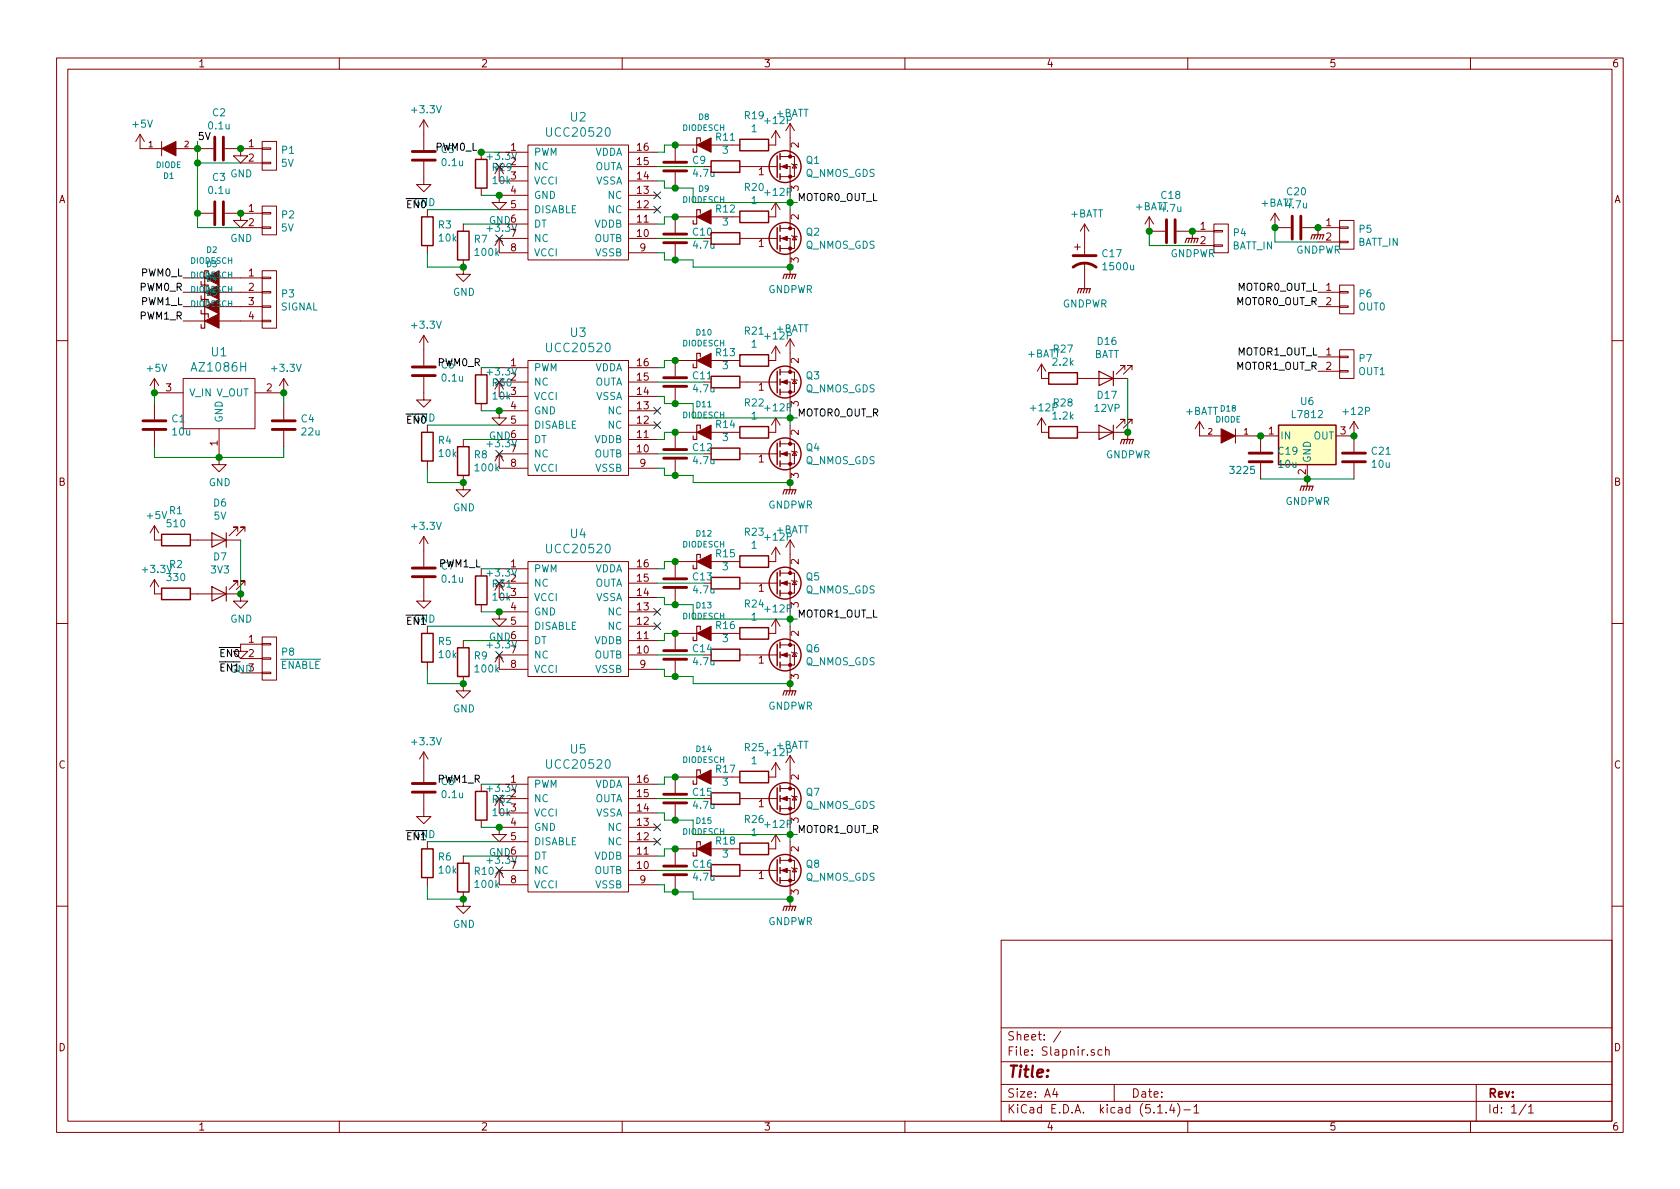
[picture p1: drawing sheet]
<svg xmlns="http://www.w3.org/2000/svg" width="297mm" height="210mm" viewBox="0 0 297 210" stroke-linecap="round" stroke-linejoin="round" font-family="sans-serif">
<g fill="none" stroke="#840000" stroke-width=".18">
<path d="M10 10.3h277v189.9h-277zM12 12.2h273v186.1h-273zM60 10.3v1.9M110 10.3v1.9M160 10.3v1.9M210 10.3v1.9M260 10.3v1.9M24.8 23.7v2.6h3.8M24.8 23.7l-.8 1.3M24.8 23.7l.7 1.3M28.6 25v2.6M31.1 26.3h6.6"/>
<path d="M34.9 37.7h2.8M39.8 26.3h6.6M39.8 37.7h6.6M42.5 37.7v1.3h1.3l-1.3 1.3-1.2-1.3h1.2M42.5 26.3v1.3h1.3l-1.3 1.2-1.2-1.2h1.2M42.5 28.8h3.9M46.4 28.7h1.5v.3h-1.5zM46.4 26.2h1.5v.2h-1.5zM46.4 25h2.5v5.1h-2.5zM46.4 37.6h1.5v.2h-1.5zM46.4 36.4h2.5v5.1h-2.5zM74.9 28.6v4h1.3l-1.3 1.3-1.2-1.3h1.2"/>
<path d="M74.9 21.2l-.7 1.3M74.9 21.2v5.3M74.9 21.2l.8 1.3M75.6 37.1v1.2M81.9 39.6v1.3M85.1 26.9v1.3M85.1 33.3v1.2M88.3 26.9h5M88.3 39.6h5M88.3 37.1h5M93.3 25.6h17.8v20.4h-17.8zM93.3 34.5h-5v1.3h1.2l-1.2 1.3-1.3-1.3h1.3"/>
<path d="M93.3 29.5h-5v2.5h5M111.1 26.9h5.1M111.1 39.6h5.1M111.1 37.1h5.1M111.1 34.5h5.1M111.1 32h5.1M111.1 29.5h5.1M119.4 30.5v2.8M123.2 25.6h-3.8v2.8M123.2 38.3h-3.8v2.8M125.7 25.6h5.1M125.7 38.3h5.1"/>
<path d="M130.8 29.5h6.4M137.2 23.1v2.5h-1.3M137.2 35.8v2.5h-1.3M137.2 35.8l-.8 1.3M137.2 35.8l.7 1.3M137.2 23.1l-.8 1.3M137.2 23.1l.7 1.3M137.2 29.5h.2M137.9 29.5h1.8v5M137.9 27.7h1.8M139.7 27.7h.8v3.5h-2.6M139.7 21.8v5.9"/>
<path d="M139.7 37.1v3.3M139.7 21.8l-.8 1.3M139.7 21.8l.8 1.3M140 29l.1 .1h.7l.2 .1M140.5 29.1l.3 .6h-.7zM191.8 39.6l-.8 1.3M191.8 39.6v5.4M191.8 39.6l.7 1.3M203.2 38.3v2.6h2.8M203.2 38.3l-.8 1.3M203.2 38.3l.8 1.3M214.6 39.6h2.6v5.1h-2.6z"/>
<path d="M225.4 37.7v2.6h2.8M225.4 37.7l-.7 1.3M225.4 37.7l.8 1.3M236.9 39h2.5v5.1h-2.5zM32.4 51.7h3.8M32.4 54.2h3.8M32.4 49.1h3.8M32.4 56.8h3.8M38.7 51.7h7.7M38.7 54.2h7.7M38.7 49.1h7.7M38.7 56.8h7.7"/>
<path d="M42.5 40.3h3.9M46.4 56.6h1.5v.3h-1.5zM46.4 54.1h1.5v.3h-1.5zM46.4 51.6h1.5v.2h-1.5zM46.4 49h1.5v.3h-1.5zM46.4 47.9h2.5v10.1h-2.5zM46.4 40.1h1.5v.3h-1.5zM74.9 59.3v5.3M74.9 59.3l-.7 1.3M74.9 59.3l.8 1.3M75.6 43.4v1.3M81.9 46v2.5h1.3l-1.3 1.3-1.3-1.3h1.3"/>
<path d="M88.3 42.2v2.5h5M88.3 42.2l-.8 1.2M88.3 42.2l.7 1.2M88.3 42.2h5M111.1 42.2h5.1M111.1 44.7h5.1M119.4 43.2v2.8M130.8 42.2h6.4M137.2 42.2h.2M137.9 42.2h1.8v6.3M137.9 40.4h1.8M139.7 40.4h.8v3.5h-2.6"/>
<path d="M139.7 59.9v5.9M139.7 59.9l-.8 1.3M139.7 59.9l.8 1.3M140 41.7l.1 .1h.7l.2 .1M140.5 41.8l.3 .6h-.7zM190 43.7h1M190.5 43.2v1M191.8 46.5v4.5M208 40.9h6.6M210.8 43.4h3.8M210.8 40.9v1.3M214.6 43.3h1.6v.3h-1.6z"/>
<path d="M214.6 40.8h1.6v.2h-1.6zM230.3 40.3h6.6M233 42.8h3.9M233 40.3v1.2M233 51.7h3.9M233 54.2h3.9M236.9 42.7h1.5v.2h-1.5zM236.9 40.1h1.5v.3h-1.5zM236.9 54.1h1.5v.3h-1.5zM236.9 51.6h1.5v.2h-1.5zM236.9 50.4h2.5v5.1h-2.5zM10 60.2h2"/>
<path d="M27.3 66.9v2.6h5.1M27.3 71.4v2.8M27.3 76.2v2.8M27.3 66.9l-.8 1.3M27.3 66.9l.8 1.3M32.4 66.9h12.7v8.9h-12.7zM38.7 75.8v6.4h1.3l-1.3 1.2-1.2-1.2h1.2M50.2 66.9v2.6h-5.1M50.2 71.4v2.8M50.2 76.2v2.8M50.2 66.9l-.8 1.3M50.2 66.9l.7 1.3"/>
<path d="M74.9 66.7v4h1.3l-1.3 1.3-1.2-1.3h1.2M75.6 75.2v1.2M81.9 77.7v1.3M85.1 65v1.3M85.1 71.4v1.2M88.3 65h5M88.3 77.7h5M88.3 75.2h5M93.3 63.7h17.8v20.4h-17.8zM93.3 72.6h-5v1.3h1.2l-1.2 1.3-1.3-1.3h1.3M93.3 67.6h-5v2.5h5M111.1 65h5.1"/>
<path d="M111.1 77.7h5.1M111.1 75.2h5.1M111.1 72.6h5.1M111.1 70.1h5.1M111.1 67.6h5.1M119.4 68.6v2.8M123.2 63.7h-3.8v2.8M123.2 76.4h-3.8v2.8M125.7 63.7h5.1M125.7 76.4h5.1M130.8 67.6h6.4M137.2 61.2v2.5h-1.3"/>
<path d="M137.2 73.9v2.5h-1.3M137.2 73.9l-.8 1.3M137.2 73.9l.7 1.3M137.2 61.2l-.8 1.3M137.2 61.2l.7 1.3M137.2 67.6h.2M137.9 67.6h1.8v5M137.9 65.8h1.8M137.9 78.5h1.8M139.7 65.8h.8v3.5h-2.6M139.7 78.5h.8v3.5h-2.6M139.7 75.2v3.3"/>
<path d="M140 67.1l.1 .1h.7l.2 .1M140 79.8l.1 .1h.7l.2 .1M140.5 67.2l.3 .6h-.7zM140.5 79.9l.3 .6h-.7zM184.1 73.9v2.5h1.3M184.1 64.4v2.5h1.3M184.1 73.9l-.7 1.3M184.1 73.9l.8 1.3M184.1 64.4l-.7 1.3M184.1 64.4l.8 1.3M190.5 76.4h8.9v1.3M190.5 66.9h8.9"/>
<path d="M198.9 74.9v-.7h-.8h.8l-1.5 1.5M198.9 65.4v-.8h-.8h.8l-1.5 1.6M200.2 74.9v-.7h-.8h.8l-1.6 1.5M200.2 65.4v-.8h-.8h.8l-1.6 1.6M212.1 74.5l-.8 1.3M212.1 74.5v2.6h3.8M212.1 74.5l.8 1.3M218.4 77.1h3.8M218.4 75.8v2.6M222.9 77.1v2.8M223.5 77.1h2.6M233 63.1h3.9"/>
<path d="M233 65.7h3.9M236.2 77.1h2.6M236.9 65.5h1.5v.3h-1.5zM236.9 63h1.5v.2h-1.5zM236.9 61.8h2.5v5.1h-2.5zM239.4 74.5v5.4M239.4 74.5l-.8 1.3M239.4 74.5l.8 1.3M285 60.2h2M27.3 93v2.5h1.3M27.3 93l-.8 1.2M27.3 93l.8 1.2"/>
<path d="M33.7 95.5h8.8M42 94v-.8h-.7h.7l-1.5 1.5M43.3 94v-.8h-.8h.8l-1.5 1.5M74.9 94.9v5.3M74.9 94.9l-.7 1.2M74.9 94.9l.8 1.2M75.6 81.5v1.3M81.9 84.1v2.5h1.3l-1.3 1.3-1.3-1.3h1.3M88.3 80.3h5M88.3 80.3v2.5h5M88.3 80.3l-.8 1.2M88.3 80.3l.7 1.2"/>
<path d="M93.3 99.3h17.8v20.3h-17.8zM111.1 80.3h5.1M111.1 82.8h5.1M119.4 81.3v2.8M123.2 99.3h-3.8v2.8M125.7 99.3h5.1M130.8 80.3h6.4M137.2 96.8v2.5h-1.3M137.2 96.8l-.8 1.2M137.2 96.8l.7 1.2M137.2 80.3h.2M137.9 80.3h1.8v6.3"/>
<path d="M139.7 95.5v5.8M139.7 95.5l-.8 1.3M139.7 95.5l.8 1.3M222.9 81.9v2.8M231.1 82.2v3.8M239.4 81.9v2.8M10 110.3h2M27.3 102.5l-.8 1.3M27.3 102.5v2.5h1.3M27.3 102.5l.8 1.3M33.7 105h8.8v1.3h1.3l-1.3 1.3-1.2-1.3h1.2M42 103.5v-.8h-.7h.7l-1.5 1.6"/>
<path d="M42.5 116.5h3.9M42.5 119h3.9M43.3 103.5v-.8h-.8h.8l-1.5 1.6M46.4 118.9h1.5v.2h-1.5zM46.4 116.3h1.5v.3h-1.5zM46.4 113.8h1.5v.2h-1.5zM46.4 112.6h2.5v7.7h-2.5zM46.4 113.9h-3.9v1.3h1.3l-1.3 1.3-1.2-1.3h1.2M74.9 102.2v4.1h1.3l-1.3 1.3-1.2-1.3h1.2M75.6 110.7v1.3M75.6 117.1v1.3M81.9 119.6v2.6h1.3l-1.3 1.2-1.3-1.2h1.3"/>
<path d="M81.9 113.3v1.2M85.1 100.6v1.2M85.1 106.9v1.3M88.3 115.8v2.6h5M88.3 100.6h5M88.3 115.8h5M88.3 113.3h5M88.3 110.7h5M88.3 115.8l-.8 1.3M88.3 115.8l.7 1.3M93.3 108.2h-5v1.3h1.2l-1.2 1.2-1.3-1.2h1.3M93.3 103.1h-5v2.6h5"/>
<path d="M111.1 100.6h5.1M111.1 115.8h5.1M111.1 113.3h5.1M111.1 110.7h5.1M111.1 108.2h5.1M111.1 105.7h5.1M111.1 103.1h5.1M111.1 118.4h5.1M119.4 104.1v2.8M119.4 116.8v2.8M123.2 112h-3.8v2.8M125.7 112h5.1"/>
<path d="M130.8 115.8h6.4M130.8 103.1h6.4M137.2 109.5v2.5h-1.3M137.2 109.5l-.8 1.2M137.2 109.5l.7 1.2M137.2 115.8h.2M137.2 103.1h.2M137.9 103.1h1.8v5.1M137.9 115.8h1.8v6.4M137.9 101.3h1.8M137.9 114h1.8M139.7 101.3h.8v3.6h-2.6"/>
<path d="M139.7 114h.8v3.6h-2.6M139.7 110.7v3.3M140 102.6l.1 .1h.7l.2 .2M140 115.3l.1 .1h.7l.2 .2M140.5 102.7l.3 .7h-.7zM140.5 115.4l.3 .7h-.7zM285 110.3h2M74.9 133v5.3M74.9 133l-.7 1.2M74.9 133l.8 1.2M85.1 138.7v1.2M88.3 138.7h5"/>
<path d="M93.3 137.4h17.8v20.3h-17.8zM111.1 138.7h5.1M123.2 137.4h-3.8v2.8M125.7 137.4h5.1M137.2 134.9v2.5h-1.3M137.2 134.9l-.8 1.2M137.2 134.9l.7 1.2M137.9 139.4h1.8M139.7 139.4h.8v3.6h-2.6M139.7 133.6v5.8M139.7 133.6l-.8 1.3M139.7 133.6l.8 1.3"/>
<path d="M74.9 140.3v4.1h1.3l-1.3 1.3-1.2-1.3h1.2M75.6 148.8v1.3M75.6 155.2v1.3M81.9 157.7v2.6h1.3l-1.3 1.2-1.3-1.2h1.3M81.9 151.4v1.2M85.1 145v1.3M88.3 153.9v2.6h5M88.3 153.9l-.8 1.3M88.3 153.9l.7 1.3M88.3 153.9h5M88.3 151.4h5M88.3 148.8h5"/>
<path d="M93.3 146.3h-5v1.3h1.2l-1.2 1.2-1.3-1.2h1.3M93.3 141.2h-5v2.6h5M111.1 153.9h5.1M111.1 141.2h5.1M111.1 151.4h5.1M111.1 148.8h5.1M111.1 146.3h5.1M111.1 143.8h5.1M111.1 156.5h5.1M119.4 142.2v2.8M119.4 154.9v2.8M123.2 150.1h-3.8v2.8"/>
<path d="M125.7 150.1h5.1M130.8 153.9h6.4M130.8 141.2h6.4M137.2 147.6v2.5h-1.3M137.2 147.6l-.8 1.2M137.2 147.6l.7 1.2M137.2 153.9h.2M137.2 141.2h.2M137.9 141.2h1.8v5.1M137.9 153.9h1.8v6.4M137.9 152.1h1.8M139.7 152.1h.8v3.6h-2.6"/>
<path d="M139.7 148.8v3.3M140 153.4l.1 .1h.7l.2 .2M140 140.7l.1 .1h.7l.2 .2M140.5 153.5l.3 .7h-.7zM140.5 140.8l.3 .7h-.7zM10 160.2h2M177 166.3h108v32h-108zM285 160.2h2M60 198.3v1.9M110 198.3v1.9M160 198.3v1.9M177 194.8h108"/>
<path d="M177 191.8h108M177 187.8h108M177 181.8h108M186.5 192.5l-.4 1h1M186.8 193v1M187.6 182.3l-1.3 2M193.5 185.7l-.4-.1-.2 .2 .1 .2 .5 .2v.3h-.6M194.8 185.7l-.4-.1-.3 .3 .1 .6 .2 .1 .4-.1M195.5 185.7l.2-.1 .4 .1v.9M195.5 185.1v1.5M197 191.8v3M204.7 196.8h.8"/>
<path d="M206.2 196.7v.1M207.2 195.2l-.4 1.1h.9M207.5 195.8v1M208.2 195.1a1.71 1.71 0 0 1 0 2.3M209.3 196.3h1.2M210 198.3v1.9M211.1 195.8l.4-.5v1.5M211.1 196.8h.9M260 198.3v1.9M261 191.8v6.5M269.8 195.2l-1.2 2M270.3 195.8l.4-.5v1.5"/>
<path d="M270.3 196.8h.8"/>
</g>
<g fill="none" stroke="#840000" stroke-width=".25">
<path d="M74.5 38.3h2.1v5.1h-2.1zM84.1 28.2h2v5.1h-2zM125.7 28.4h5.1v2.1h-5.1zM130.8 37.3h5.1v2.1h-5.1zM130.8 24.6h5.1v2.1h-5.1zM137.4 27.6v3.8M137.9 27.2v1M137.9 29v1M137.9 30.7v1M137.9 39.9v1M80.9 40.9h2v5.1h-2zM125.7 41.1h5.1v2.1h-5.1z"/>
<path d="M137.4 40.3v3.8M137.9 41.7v1M137.9 43.4v1M74.5 76.4h2.1v5.1h-2.1zM80.9 79h2v5.1h-2zM84.1 66.3h2v5.1h-2zM125.7 79.2h5.1v2.1h-5.1zM125.7 66.5h5.1v2.1h-5.1zM130.8 75.4h5.1v2.1h-5.1zM130.8 62.7h5.1v2.1h-5.1zM137.4 65.7v3.8M137.4 78.4v3.8"/>
<path d="M137.9 65.3v1M137.9 67.1v1M137.9 68.8v1M137.9 78v1M137.9 79.8v1M185.4 65.9h5.1v2h-5.1zM185.4 75.4h5.1v2.1h-5.1zM226.1 75.2h10.1v7h-10.1zM28.6 94.5h5.1v2h-5.1zM130.8 98.3h5.1v2h-5.1zM137.9 81.5v1M28.6 104h5.1v2h-5.1z"/>
<path d="M74.5 112h2.1v5.1h-2.1zM80.9 114.5h2v5.1h-2zM84.1 101.8h2v5.1h-2zM125.7 102.1h5.1v2h-5.1zM125.7 114.8h5.1v2h-5.1zM130.8 111h5.1v2h-5.1zM137.4 101.2v3.8M137.4 113.9v3.8M137.9 100.8v1M137.9 102.6v1M137.9 104.4v1M137.9 113.5v1"/>
<path d="M137.9 115.3v1M137.9 117.1v1M84.1 139.9h2v5.1h-2zM130.8 136.4h5.1v2h-5.1zM137.4 139.3v3.8M137.9 138.9v1M74.5 150.1h2.1v5.1h-2.1zM80.9 152.6h2v5.1h-2zM125.7 152.9h5.1v2h-5.1zM125.7 140.2h5.1v2h-5.1zM130.8 149.1h5.1v2h-5.1zM137.4 152v3.8"/>
<path d="M137.9 140.7v1M137.9 142.5v1M137.9 151.6v1M137.9 153.4v1M137.9 155.2v1"/>
<circle cx="138.8" cy="29.5" r="2.82"/>
<circle cx="138.8" cy="42.2" r="2.82"/>
<circle cx="138.8" cy="67.6" r="2.82"/>
<circle cx="138.8" cy="80.3" r="2.82"/>
<circle cx="138.8" cy="103.1" r="2.82"/>
<circle cx="138.8" cy="115.8" r="2.82"/>
<circle cx="138.8" cy="141.2" r="2.82"/>
<circle cx="138.8" cy="153.9" r="2.82"/>
</g>
<g fill="none" stroke="#840000" stroke-width=".51">
<path d="M38 24.3v4M38 35.7v4M39.5 24.3v4M39.5 35.7v4M72.9 28.3h4.1M72.9 26.8h4.1M117.3 30.2h4.1M117.3 28.7h4.1M206.2 38.9v4M207.8 38.9v4M228.5 38.2v4.1M230 38.2v4.1"/>
<path d="M117.3 42.9h4.1M117.3 41.4h4.1M189.7 47.2a3.3 3.3 0 0 1 4.1 0M189.7 45.2h4.1M25.3 75.9h4M25.3 74.4h4M48.1 75.9h4.1M48.1 74.4h4.1M72.9 66.4h4.1M72.9 64.9h4.1M117.3 68.3h4.1M117.3 66.8h4.1"/>
<path d="M117.3 79.5h4.1M117.3 81h4.1M220.9 81.7h4M220.9 80.1h4M237.4 81.7h4M237.4 80.1h4M72.9 102h4.1M72.9 100.5h4.1M117.3 116.6h4.1M117.3 115.1h4.1M117.3 103.9h4.1M117.3 102.4h4.1"/>
<path d="M72.9 138.6h4.1M72.9 140.1h4.1M117.3 154.7h4.1M117.3 153.2h4.1M117.3 142h4.1M117.3 140.5h4.1"/>
</g>
<path d="M76 35.1a.64 .64 0 0 1 .7 .6 .64 .64 0 0 1-.7 .7zM76 73.2a.64 .64 0 0 1 .7 .6 .64 .64 0 0 1-.7 .7zM76 108.8a.64 .64 0 0 1 .7 .6 .64 .64 0 0 1-.7 .6zM76 146.9a.64 .64 0 0 1 .7 .6 .64 .64 0 0 1-.7 .6z" fill="none" stroke="#008484" stroke-width=".18"/>
<g fill="none" stroke="#840000" stroke-width=".2">
<path d="M123.8 25v-.6h-.6v2.5h-.6v-.6M123.8 37.7v-.6h-.6v2.5h-.6v-.6M36.8 48.5v-.6h-.6v2.5h-.6v-.6M36.8 51v-.6h-.6v2.6h-.6v-.7M36.8 53.6v-.6h-.6v2.5h-.6v-.6M36.8 56.1v-.6h-.6v2.5h-.6v-.6M138.4 49.3l.3-.8h2l-.2 .8M139.2 48.5l-.3 .8M139.7 48.5l-.3 .8M140.2 48.5l-.2 .8M190.5 51.8l.3-.8h2l-.3 .8M191.3 51l-.3 .8"/>
<path d="M191.8 51l-.3 .8M192.3 51l-.3 .8M209.5 42.9l.3-.7h2l-.2 .7M210.3 42.2l-.2 .7M210.8 42.2l-.2 .7M211.3 42.2l-.2 .7M231.8 42.3l.2-.8h2.1l-.3 .8M232.5 41.5l-.2 .8M233 41.5l-.2 .8M233.6 41.5l-.3 .8M123.8 63.1v-.6h-.6v2.5h-.6v-.6M123.8 75.8v-.6h-.6v2.5h-.6v-.6"/>
<path d="M194.3 75.2l2.5 1.2-2.5 1.3zM194.3 65.7l2.5 1.2-2.5 1.3zM196.8 65.7v2.5M196.8 75.2v2.5M198.1 78.5l.3-.8h2l-.2 .8M198.9 77.7l-.3 .8M199.4 77.7l-.3 .8M199.9 77.7l-.3 .8M37.5 94.2l2.5 1.3-2.5 1.3zM40 94.2v2.6M123.8 98.7v-.7h-.6v2.6h-.6v-.7M138.4 87.4l.3-.8h2l-.2 .8"/>
<path d="M139.2 86.6l-.3 .8M139.7 86.6l-.3 .8M140.2 86.6l-.2 .8M229.9 86.7l.2-.7h2.1l-.3 .7M230.6 86l-.2 .7M231.1 86l-.2 .7M231.6 86l-.2 .7M37.5 103.8l2.5 1.2-2.5 1.3zM40 103.8v2.5M123.8 111.4v-.7h-.6v2.6h-.6v-.7M123.8 136.8v-.7h-.6v2.6h-.6v-.7M138.4 122.9l.3-.7h2l-.2 .7"/>
<path d="M139.2 122.2l-.3 .7M139.7 122.2l-.3 .7M140.2 122.2l-.2 .7M123.8 149.5v-.7h-.6v2.6h-.6v-.7M138.4 161l.3-.7h2l-.2 .7M139.2 160.3l-.3 .7M139.7 160.3l-.3 .7M140.2 160.3l-.2 .7"/>
</g>
<g fill="#840000" stroke="#840000" stroke-width=".18">
<path d="M123.2 63.7l2.5-1.2v2.5z"/>
<path d="M123.2 76.4l2.5-1.2v2.5z"/>
<path d="M138.2 67.6l1-.4v.7z"/>
<path d="M138.2 80.3l1-.4v.7z"/>
<path d="M123.2 25.6l2.5-1.2v2.5z"/>
<path d="M138.2 29.5l1-.4v.7z"/>
<path d="M138.2 42.2l1-.4v.7z"/>
<path d="M123.2 38.3l2.5-1.2v2.5z"/>
<path d="M123.2 99.3l2.5-1.3v2.6z"/>
<path d="M215.9 75.8l2.5 1.3-2.5 1.3z"/>
<path d="M123.2 137.4l2.5-1.3v2.6z"/>
<path d="M138.2 153.9l1-.4v.8z"/>
<path d="M138.2 141.2l1-.4v.8z"/>
<path d="M123.2 150.1l2.5-1.3v2.6z"/>
<path d="M36.2 49.1l2.5-1.2v2.5z"/>
<path d="M36.2 51.7l2.5-1.3v2.6z"/>
<path d="M36.2 54.2l2.5-1.2v2.5z"/>
<path d="M36.2 56.8l2.5-1.3v2.5z"/>
<path d="M138.2 103.1l1-.4v.8z"/>
<path d="M138.2 115.8l1-.4v.8z"/>
<path d="M123.2 112l2.5-1.3v2.6z"/>
<path d="M28.6 26.3l2.5-1.3v2.6z"/>
<circle cx="139.7" cy="69.3" r=".28"/>
<circle cx="139.7" cy="65.8" r=".28"/>
<circle cx="139.7" cy="82" r=".28"/>
<circle cx="139.7" cy="78.5" r=".28"/>
<circle cx="139.7" cy="31.2" r=".28"/>
<circle cx="139.7" cy="27.7" r=".28"/>
<circle cx="139.7" cy="43.9" r=".28"/>
<circle cx="139.7" cy="40.4" r=".28"/>
<circle cx="139.7" cy="155.7" r=".28"/>
<circle cx="139.7" cy="152.1" r=".28"/>
<circle cx="139.7" cy="143" r=".28"/>
<circle cx="139.7" cy="139.4" r=".28"/>
<circle cx="139.7" cy="104.9" r=".28"/>
<circle cx="139.7" cy="101.3" r=".28"/>
<circle cx="139.7" cy="117.6" r=".28"/>
<circle cx="139.7" cy="114" r=".28"/>
</g>
<path d="M226.1 75.2h10.1v7h-10.1z" fill="#ffffc2" stroke="#ffffc2" stroke-width=".18"/>
<g fill="none" stroke="#008400" stroke-width=".18">
<path d="M34.9 25v15.3h7.6M34.9 28.8h7.6M75.6 37.1h12.7M81.9 39.6h6.4M84.5 26.9h3.8M85.1 34.5h3.2M116.2 32h1.3v1.3h5.1v2.5h18.4M116.2 29.5h8.3M119.4 25.6h-1.9v1.3h-1.3M119.4 38.3h-1.9v1.3h-1.3M139.7 34.5v2.6M75.6 44.7v2.5h6.3"/>
<path d="M116.2 44.7h1.3v1.3h5.1v1.2h17.1M116.2 42.2h8.3M203.2 40.9v2.5h7.6M225.4 40.3v2.5h7.6M27.3 79v1.9h22.9v-1.9M27.3 69.5v1.9M50.2 69.5v1.9M75.6 75.2h12.7M81.9 77.7h6.4M85.1 65h3.2M85.1 72.6h3.2M116.2 70.1h1.3v1.3h5.1v2.5h18.4"/>
<path d="M116.2 67.6h8.3M119.4 63.7h-1.9v1.3h-1.3M119.4 76.4h-1.9v1.3h-1.3M139.7 72.6v2.6M199.4 66.9v9.5M222.2 77.1h1.3M238.8 77.1h.6M42.5 95.5v9.5M75.6 82.8v2.5h6.3M116.2 82.8h1.3v1.3h5.1v1.2h17.1M116.2 80.3h8.3M119.4 99.3h-1.9v1.3h-1.3"/>
<path d="M222.9 84.7h16.5M75.6 118.4v2.5h6.3M75.6 110.7h12.7M81.9 113.3h6.4M85.1 100.6h3.2M85.1 108.2h3.2M116.2 105.7h1.3v1.2h5.1v2.6h18.4M116.2 118.4h1.3v1.2h5.1v1.3h17.1M116.2 115.8h8.3M116.2 103.1h8.3M119.4 112h-1.9v1.3h-1.3M139.7 108.2v2.5"/>
<path d="M85.1 138.7h3.2M119.4 137.4h-1.9v1.3h-1.3M75.6 156.5v2.5h6.3M75.6 148.8h12.7M81.9 151.4h6.4M85.1 146.3h3.2M116.2 143.8h1.3v1.2h5.1v2.6h18.4M116.2 156.5h1.3v1.2h5.1v1.3h17.1M116.2 153.9h8.3M116.2 141.2h8.3M119.4 150.1h-1.9v1.3h-1.3M139.7 146.3v2.5"/>
</g>
<path d="M221.8 82.5h-.6l-.1 .6 .2-.1h.4l.1 .6-.2 .1-.5-.1" fill="none" stroke="#0000c2" stroke-width=".18"/>
<g fill="#008400" stroke="#008400" stroke-width=".25">
<circle cx="199.4" cy="76.4" r=".51"/>
<circle cx="34.9" cy="26.3" r=".51"/>
<circle cx="119.4" cy="150.1" r=".51"/>
<circle cx="119.4" cy="38.3" r=".51"/>
<circle cx="81.9" cy="47.2" r=".51"/>
<circle cx="34.9" cy="37.7" r=".51"/>
<circle cx="85.1" cy="26.9" r=".51"/>
<circle cx="139.7" cy="47.2" r=".51"/>
<circle cx="81.9" cy="85.3" r=".51"/>
<circle cx="119.4" cy="137.4" r=".51"/>
<circle cx="119.4" cy="84.1" r=".51"/>
<circle cx="119.4" cy="71.4" r=".51"/>
<circle cx="139.7" cy="73.9" r=".51"/>
<circle cx="119.4" cy="63.7" r=".51"/>
<circle cx="42.5" cy="37.7" r=".51"/>
<circle cx="119.4" cy="76.4" r=".51"/>
<circle cx="139.7" cy="147.6" r=".51"/>
<circle cx="27.3" cy="69.5" r=".51"/>
<circle cx="88.3" cy="146.3" r=".51"/>
<circle cx="88.3" cy="34.5" r=".51"/>
<circle cx="42.5" cy="26.3" r=".51"/>
<circle cx="88.3" cy="108.2" r=".51"/>
<circle cx="119.4" cy="145" r=".51"/>
<circle cx="139.7" cy="120.9" r=".51"/>
<circle cx="88.3" cy="72.6" r=".51"/>
<circle cx="81.9" cy="120.9" r=".51"/>
<circle cx="34.9" cy="28.8" r=".51"/>
<circle cx="42.5" cy="105" r=".51"/>
<circle cx="231.1" cy="84.7" r=".51"/>
<circle cx="139.7" cy="35.8" r=".51"/>
<circle cx="119.4" cy="112" r=".51"/>
<circle cx="239.4" cy="77.1" r=".51"/>
<circle cx="119.4" cy="33.3" r=".51"/>
<circle cx="119.4" cy="119.6" r=".51"/>
<circle cx="119.4" cy="25.6" r=".51"/>
<circle cx="38.7" cy="80.9" r=".51"/>
<circle cx="119.4" cy="99.3" r=".51"/>
<circle cx="50.2" cy="69.5" r=".51"/>
<circle cx="222.9" cy="77.1" r=".51"/>
<circle cx="139.7" cy="85.3" r=".51"/>
<circle cx="119.4" cy="157.7" r=".51"/>
<circle cx="119.4" cy="106.9" r=".51"/>
<circle cx="233" cy="40.3" r=".51"/>
<circle cx="119.4" cy="46" r=".51"/>
<circle cx="225.4" cy="40.3" r=".51"/>
<circle cx="81.9" cy="159" r=".51"/>
<circle cx="210.8" cy="40.9" r=".51"/>
<circle cx="139.7" cy="109.5" r=".51"/>
<circle cx="139.7" cy="159" r=".51"/>
<circle cx="203.2" cy="40.9" r=".51"/>
</g>
<g fill="none" stroke="#000084" stroke-width=".18">
<path d="M115.6 36.5l1.2 1.2M115.6 33.9l1.2 1.2M116.8 36.5l-1.2 1.2M116.8 33.9l-1.2 1.2M87.7 41.5l1.2 1.3M88.9 41.5l-1.2 1.3M87.7 79.6l1.2 1.3M88.9 79.6l-1.2 1.3M115.6 74.6l1.2 1.2M115.6 72l1.2 1.2M116.8 74.6l-1.2 1.2M116.8 72l-1.2 1.2"/>
<path d="M87.7 115.2l1.2 1.2M88.9 115.2l-1.2 1.2M115.6 107.6l1.2 1.2M115.6 110.1l1.2 1.2M116.8 107.6l-1.2 1.2M116.8 110.1l-1.2 1.2M87.7 153.3l1.2 1.2M88.9 153.3l-1.2 1.2M115.6 145.7l1.2 1.2M115.6 148.2l1.2 1.2M116.8 145.7l-1.2 1.2M116.8 148.2l-1.2 1.2"/>
</g>
<text font-size="2.8" fill="#840000" x="178" y="190.5">Title:</text>
<g font-size="2.1" fill="#008484">
<text x="100.9" y="21.5">U2</text>
<text x="97" y="24.2">UCC20520</text>
<text x="100.9" y="59.6">U3</text>
<text x="34.2" y="65.7">AZ1086H</text>
<text x="37.4" y="63">U1</text>
<text x="97" y="62.3">UCC20520</text>
<text x="100.9" y="95.1">U4</text>
<text x="97" y="97.8">UCC20520</text>
<text x="97" y="135.9">UCC20520</text>
<text x="100.9" y="133.2">U5</text>
</g>
<g font-size="2.1" fill="#840000">
<text x="178" y="184">Sheet: /</text>
<text x="178" y="186.7">File: Slapnir.sch</text>
<text x="178" y="196.9">KiCad E.D.A. kicad (5.1.4)-1</text>
<text x="178" y="194.1">Size: A4</text>
<text x="200" y="194.1">Date:</text>
<text x="263" y="194.1">Rev:</text>
<text x="263" y="196.9">Id: 1/1</text>
</g>
<g font-size="1.8" fill="#840000">
<text x="35" y="11.9">1</text>
<text x="85" y="11.9">2</text>
<text x="135" y="11.9">3</text>
<text x="185" y="11.9">4</text>
<text x="235" y="11.9">5</text>
<text x="285" y="11.9">6</text>
<text x="44" y="26">1</text>
<text x="44" y="28.6">2</text>
<text x="90.3" y="26.7">1</text>
<text x="90.3" y="29.2">2</text>
<text x="112.7" y="29.2">15</text>
<text x="112.7" y="26.7">16</text>
<text x="141.2" y="26.1" transform="rotate(-90 141.2 26.1)">2</text>
<text x="10.4" y="35.9">A</text>
<text x="90.3" y="31.7">3</text>
<text x="90.3" y="34.3">4</text>
<text x="112.7" y="34.3">13</text>
<text x="112.7" y="31.7">14</text>
<text x="122.7" y="31.3">4.7u</text>
<text x="134.1" y="31">1</text>
<text x="141.2" y="33.8" transform="rotate(-90 141.2 33.8)">3</text>
<text x="285.4" y="35.9">A</text>
<text x="44" y="37.5">1</text>
<text x="44" y="40">2</text>
<text x="90.3" y="36.8">5</text>
<text x="90.3" y="41.9">7</text>
<text x="112.7" y="41.9">10</text>
<text x="112.7" y="39.4">11</text>
<text x="112.7" y="36.8">12</text>
<text x="122.6" y="41.7">C10</text>
<text x="141.2" y="38.8" transform="rotate(-90 141.2 38.8)">2</text>
<text x="212.2" y="40.6">1</text>
<text x="234.5" y="40">1</text>
<text x="90.3" y="44.4">8</text>
<text x="113.2" y="44.4">9</text>
<text x="134.1" y="43.7">1</text>
<text x="141.2" y="46.5" transform="rotate(-90 141.2 46.5)">3</text>
<text x="212.2" y="43.2">2</text>
<text x="234.5" y="42.5">2</text>
<text x="44" y="48.9">1</text>
<text x="44" y="51.4">2</text>
<text x="44" y="54">3</text>
<text x="234.5" y="51.4">1</text>
<text x="234.5" y="54">2</text>
<text x="44" y="56.5">4</text>
<text x="90.3" y="64.8">1</text>
<text x="112.7" y="64.8">16</text>
<text x="141.2" y="64.2" transform="rotate(-90 141.2 64.2)">2</text>
<text x="234.5" y="62.9">1</text>
<text x="234.5" y="65.4">2</text>
<text x="29.4" y="69.2">3</text>
<text x="47.1" y="69.2">2</text>
<text x="90.3" y="67.3">2</text>
<text x="90.3" y="69.8">3</text>
<text x="112.7" y="69.8">14</text>
<text x="112.7" y="67.3">15</text>
<text x="122.6" y="67.1">C11</text>
<text x="134.1" y="69.1">1</text>
<text x="141.2" y="71.9" transform="rotate(-90 141.2 71.9)">3</text>
<text x="90.3" y="72.4">4</text>
<text x="90.3" y="74.9">5</text>
<text x="112.7" y="77.5">11</text>
<text x="112.7" y="74.9">12</text>
<text x="112.7" y="72.4">13</text>
<text x="141.2" y="76.9" transform="rotate(-90 141.2 76.9)">2</text>
<text x="224.3" y="76.8">1</text>
<text x="237" y="76.8">3</text>
<text x="38.5" y="78.8" transform="rotate(-90 38.5 78.8)">1</text>
<text x="90.3" y="80">7</text>
<text x="90.3" y="82.5">8</text>
<text x="112.7" y="80">10</text>
<text x="113.2" y="82.5">9</text>
<text x="134.1" y="81.8">1</text>
<text x="230.9" y="83.9" transform="rotate(-90 230.9 83.9)">2</text>
<text x="10.4" y="85.9">B</text>
<text x="141.2" y="84.6" transform="rotate(-90 141.2 84.6)">3</text>
<text x="285.4" y="85.9">B</text>
<text x="90.3" y="100.3">1</text>
<text x="112.7" y="100.3">16</text>
<text x="141.2" y="99.8" transform="rotate(-90 141.2 99.8)">2</text>
<text x="90.3" y="102.9">2</text>
<text x="90.3" y="105.4">3</text>
<text x="90.3" y="107.9">4</text>
<text x="112.7" y="107.9">13</text>
<text x="112.7" y="105.4">14</text>
<text x="112.7" y="102.9">15</text>
<text x="134.1" y="104.6">1</text>
<text x="141.2" y="107.4" transform="rotate(-90 141.2 107.4)">3</text>
<text x="44" y="113.7">1</text>
<text x="90.3" y="110.5">5</text>
<text x="112.7" y="113">11</text>
<text x="112.7" y="110.5">12</text>
<text x="141.2" y="112.5" transform="rotate(-90 141.2 112.5)">2</text>
<text x="44" y="116.2">2</text>
<text x="90.3" y="115.6">7</text>
<text x="90.3" y="118.1">8</text>
<text x="112.7" y="115.6">10</text>
<text x="113.2" y="118.1">9</text>
<text x="134.1" y="117.3">1</text>
<text x="141.2" y="120.1" transform="rotate(-90 141.2 120.1)">3</text>
<text x="10.4" y="135.9">C</text>
<text x="141.2" y="137.9" transform="rotate(-90 141.2 137.9)">2</text>
<text x="285.4" y="135.9">C</text>
<text x="90.3" y="138.4">1</text>
<text x="90.3" y="141">2</text>
<text x="90.3" y="143.5">3</text>
<text x="112.7" y="143.5">14</text>
<text x="112.7" y="141">15</text>
<text x="112.7" y="138.4">16</text>
<text x="134.1" y="142.7">1</text>
<text x="90.3" y="146">4</text>
<text x="90.3" y="148.6">5</text>
<text x="112.7" y="148.6">12</text>
<text x="112.7" y="146">13</text>
<text x="141.2" y="145.5" transform="rotate(-90 141.2 145.5)">3</text>
<text x="86.4" y="151.4">GND6</text>
<text x="90.3" y="153.7">7</text>
<text x="112.7" y="153.7">10</text>
<text x="112.7" y="151.1">11</text>
<text x="134.1" y="155.4">1</text>
<text x="141.2" y="150.6" transform="rotate(-90 141.2 150.6)">2</text>
<text x="90.3" y="156.2">8</text>
<text x="113.2" y="156.2">9</text>
<text x="141.2" y="158.2" transform="rotate(-90 141.2 158.2)">3</text>
<text x="10.4" y="185.9">D</text>
<text x="285.4" y="185.9">D</text>
<text x="35" y="199.9">1</text>
<text x="85" y="199.9">2</text>
<text x="135" y="199.9">3</text>
<text x="185" y="199.9">4</text>
<text x="235" y="199.9">5</text>
<text x="285" y="199.9">6</text>
</g>
<g font-size="1.8" fill="#008484">
<text x="23.5" y="22.6">+5V</text>
<text x="37" y="22.9">0.1u</text>
<text x="37.6" y="20.6">C2</text>
<text x="73" y="20">+3.3V</text>
<text x="131.7" y="21.1">R19</text>
<text x="132.9" y="23.4">1</text>
<text x="135.5" y="21.9">+12P</text>
<text x="137.2" y="20.7">+BATT</text>
<text x="49.8" y="29.5">5V</text>
<text x="49.9" y="27.2">P1</text>
<text x="78.3" y="29.4">0.1u</text>
<text x="86.3" y="28.3">+3.3V</text>
<text x="94.4" y="27.6">PWM</text>
<text x="105.1" y="27.6">VDDA</text>
<text x="122.5" y="29">C9</text>
<text x="126.6" y="24.9">R11</text>
<text x="127.8" y="27.2">3</text>
<text x="142.6" y="29">Q1</text>
<text x="37" y="34.3">0.1u</text>
<text x="37.6" y="32">C3</text>
<text x="40.7" y="31.4">GND</text>
<text x="87.2" y="32.6">10k</text>
<text x="94.4" y="30.1">NC</text>
<text x="94.4" y="32.6">VCCI</text>
<text x="94.4" y="35.2">GND</text>
<text x="105.1" y="30.1">OUTA</text>
<text x="105.3" y="32.6">VSSA</text>
<text x="107.5" y="35.2">NC</text>
<text x="131.7" y="33.8">R20</text>
<text x="135.5" y="34.6">+12P</text>
<text x="142.4" y="31.3">Q_NMOS_GDS</text>
<text x="205.4" y="35.2">C18</text>
<text x="227.6" y="34.5">C20</text>
<text x="49.8" y="40.9">5V</text>
<text x="49.9" y="38.6">P2</text>
<text x="77.5" y="40.4">R3</text>
<text x="86.3" y="41">+3.3V</text>
<text x="86.4" y="39.6">GND6</text>
<text x="94.4" y="37.7">DISABLE</text>
<text x="94.4" y="40.3">DT</text>
<text x="105.1" y="40.3">VDDB</text>
<text x="107.5" y="37.7">NC</text>
<text x="126.6" y="37.6">R12</text>
<text x="127.8" y="39.9">3</text>
<text x="132.9" y="36.1">1</text>
<text x="142.6" y="41.7">Q2</text>
<text x="189.3" y="38.4">+BATT</text>
<text x="200.7" y="37.2">+BATT</text>
<text x="205.3" y="37.5">4.7u</text>
<text x="218.1" y="41.8">P4</text>
<text x="222.9" y="36.5">+BATT</text>
<text x="227.5" y="36.8">4.7u</text>
<text x="240.4" y="41.2">P5</text>
<text x="40.7" y="42.8">GND</text>
<text x="77.7" y="42.7">10k</text>
<text x="83.9" y="42.9">R7</text>
<text x="84.1" y="45.3">100k</text>
<text x="94.4" y="42.8">NC</text>
<text x="94.4" y="45.3">VCCI</text>
<text x="105.1" y="42.8">OUTB</text>
<text x="105.3" y="45.3">VSSB</text>
<text x="122.7" y="44">4.7u</text>
<text x="142.4" y="44">Q_NMOS_GDS</text>
<text x="195" y="45.5">C17</text>
<text x="195.3" y="47.8">1500u</text>
<text x="206.9" y="45.5">GNDPWR</text>
<text x="217.8" y="44.1">BATT_IN</text>
<text x="229.1" y="44.9">GNDPWR</text>
<text x="240" y="43.5">BATT_IN</text>
<text x="49.9" y="52.6">P3</text>
<text x="80.1" y="52.3">GND</text>
<text x="135.8" y="51.8">GNDPWR</text>
<text x="240.4" y="52.6">P6</text>
<text x="49.6" y="54.9">SIGNAL</text>
<text x="73" y="58.1">+3.3V</text>
<text x="131.7" y="59.2">R21</text>
<text x="137.2" y="58.8">+BATT</text>
<text x="187.9" y="54.4">GNDPWR</text>
<text x="240.2" y="54.9">OUT0</text>
<text x="26.1" y="65.8">+5V</text>
<text x="48.2" y="65.8">+3.3V</text>
<text x="94.4" y="65.7">PWM</text>
<text x="105.1" y="65.7">VDDA</text>
<text x="126.6" y="63">R13</text>
<text x="127.8" y="65.3">3</text>
<text x="132.9" y="61.5">1</text>
<text x="135.5" y="60">+12P</text>
<text x="181.7" y="63.2">+BATT</text>
<text x="186.2" y="64.7">2.2k</text>
<text x="186.3" y="62.4">R27</text>
<text x="193.4" y="63.3">BATT</text>
<text x="194.1" y="61">D16</text>
<text x="240.4" y="64">P7</text>
<text x="33.4" y="70.1">V_IN V_OUT</text>
<text x="78.3" y="67.5">0.1u</text>
<text x="86.3" y="66.4">+3.3V</text>
<text x="87.2" y="70.7">10k</text>
<text x="94.4" y="68.2">NC</text>
<text x="94.4" y="70.7">VCCI</text>
<text x="105.1" y="68.2">OUTA</text>
<text x="105.3" y="70.7">VSSA</text>
<text x="122.7" y="69.4">4.7u</text>
<text x="131.7" y="71.9">R22</text>
<text x="142.4" y="69.4">Q_NMOS_GDS</text>
<text x="142.6" y="67.1">Q3</text>
<text x="186.3" y="71.9">R28</text>
<text x="194.1" y="70.5">D17</text>
<text x="230" y="71.6">U6</text>
<text x="240.2" y="66.3">OUT1</text>
<text x="30.4" y="74.7">C1</text>
<text x="30.6" y="77">10u</text>
<text x="39.4" y="74.8" transform="rotate(-90 39.4 74.8)">GND</text>
<text x="53.3" y="74.7">C4</text>
<text x="53.4" y="77">22u</text>
<text x="86.4" y="77.7">GND6</text>
<text x="94.4" y="73.3">GND</text>
<text x="94.4" y="75.8">DISABLE</text>
<text x="107.5" y="75.8">NC</text>
<text x="107.5" y="73.3">NC</text>
<text x="126.6" y="75.7">R14</text>
<text x="127.8" y="78">3</text>
<text x="132.9" y="74.2">1</text>
<text x="135.5" y="72.7">+12P</text>
<text x="182.4" y="72.7">+12P</text>
<text x="186.2" y="74.2">1.2k</text>
<text x="193.6" y="72.8">12VP</text>
<text x="209.6" y="73.4">+BATT</text>
<text x="226.3" y="77.7">IN</text>
<text x="228.7" y="73.9">L7812</text>
<text x="232.2" y="77.7">OUT</text>
<text x="237.7" y="73.4">+12P</text>
<text x="77.5" y="78.5">R4</text>
<text x="77.7" y="80.8">10k</text>
<text x="83.9" y="81">R8</text>
<text x="84.1" y="83.4">100k</text>
<text x="86.3" y="79.1">+3.3V</text>
<text x="94.4" y="78.4">DT</text>
<text x="94.4" y="80.9">NC</text>
<text x="94.4" y="83.4">VCCI</text>
<text x="105.1" y="80.9">OUTB</text>
<text x="105.1" y="78.4">VDDB</text>
<text x="105.3" y="83.4">VSSB</text>
<text x="122.6" y="79.8">C12</text>
<text x="122.7" y="82.1">4.7u</text>
<text x="142.4" y="82.1">Q_NMOS_GDS</text>
<text x="142.6" y="79.8">Q4</text>
<text x="195.5" y="81">GNDPWR</text>
<text x="226.1" y="80.4">C19</text>
<text x="226.1" y="82.7">10u</text>
<text x="231.8" y="81.9" transform="rotate(-90 231.8 81.9)">GND</text>
<text x="242.6" y="80.4">C21</text>
<text x="242.6" y="82.7">10u</text>
<text x="36.9" y="86">GND</text>
<text x="37.8" y="89.6">D6</text>
<text x="135.8" y="89.9">GNDPWR</text>
<text x="227.2" y="89.3">GNDPWR</text>
<text x="26.1" y="91.8">+5V</text>
<text x="29.6" y="93.2">510</text>
<text x="30" y="90.9">R1</text>
<text x="37.8" y="91.9">5V</text>
<text x="73" y="93.7">+3.3V</text>
<text x="80.1" y="90.4">GND</text>
<text x="131.7" y="94.7">R23</text>
<text x="135.5" y="95.6">+12P</text>
<text x="137.2" y="94.3">+BATT</text>
<text x="25.3" y="101.3">+3.3V</text>
<text x="30" y="100.5">R2</text>
<text x="37.3" y="101.4">3V3</text>
<text x="37.8" y="99.1">D7</text>
<text x="86.3" y="101.9">+3.3V</text>
<text x="94.4" y="101.2">PWM</text>
<text x="105.1" y="101.2">VDDA</text>
<text x="126.6" y="98.5">R15</text>
<text x="127.8" y="100.9">3</text>
<text x="132.9" y="97">1</text>
<text x="29.6" y="102.8">330</text>
<text x="78.3" y="103">0.1u</text>
<text x="87.2" y="106.2">10k</text>
<text x="94.4" y="103.8">NC</text>
<text x="94.4" y="106.3">VCCI</text>
<text x="105.1" y="103.8">OUTA</text>
<text x="105.3" y="106.3">VSSA</text>
<text x="122.6" y="102.6">C13</text>
<text x="122.7" y="104.9">4.7u</text>
<text x="131.7" y="107.4">R24</text>
<text x="142.4" y="104.9">Q_NMOS_GDS</text>
<text x="142.6" y="102.6">Q5</text>
<text x="40.7" y="110.1">GND</text>
<text x="86.4" y="113.3">GND6</text>
<text x="94.4" y="108.8">GND</text>
<text x="94.4" y="111.4">DISABLE</text>
<text x="94.4" y="113.9">DT</text>
<text x="105.1" y="113.9">VDDB</text>
<text x="107.5" y="111.4">NC</text>
<text x="107.5" y="108.8">NC</text>
<text x="126.6" y="111.2">R16</text>
<text x="127.8" y="113.6">3</text>
<text x="132.9" y="109.7">1</text>
<text x="135.5" y="108.3">+12P</text>
<text x="40.7" y="119">GND3</text>
<text x="49.6" y="118.3">ENABLE</text>
<text x="49.9" y="115.9">P8</text>
<text x="77.5" y="114.1">R5</text>
<text x="77.7" y="116.4">10k</text>
<text x="83.9" y="116.6">R9</text>
<text x="84.1" y="118.9">100k</text>
<text x="86.3" y="114.6">+3.3V</text>
<text x="94.4" y="116.5">NC</text>
<text x="94.4" y="119">VCCI</text>
<text x="105.1" y="116.5">OUTB</text>
<text x="105.3" y="119">VSSB</text>
<text x="122.6" y="115.3">C14</text>
<text x="122.7" y="117.6">4.7u</text>
<text x="142.4" y="117.6">Q_NMOS_GDS</text>
<text x="142.6" y="115.3">Q6</text>
<text x="80.1" y="126">GND</text>
<text x="135.8" y="125.5">GNDPWR</text>
<text x="73" y="131.8">+3.3V</text>
<text x="126.6" y="136.6">R17</text>
<text x="131.7" y="132.8">R25</text>
<text x="132.9" y="135.1">1</text>
<text x="135.5" y="133.7">+12P</text>
<text x="137.2" y="132.4">+BATT</text>
<text x="78.3" y="141.1">0.1u</text>
<text x="86.3" y="140">+3.3V</text>
<text x="94.4" y="139.3">PWM</text>
<text x="94.4" y="141.9">NC</text>
<text x="105.1" y="141.9">OUTA</text>
<text x="105.1" y="139.3">VDDA</text>
<text x="122.6" y="140.7">C15</text>
<text x="122.7" y="143">4.7u</text>
<text x="127.8" y="139">3</text>
<text x="142.4" y="143">Q_NMOS_GDS</text>
<text x="142.6" y="140.7">Q7</text>
<text x="87.2" y="144.3">10k</text>
<text x="94.4" y="144.4">VCCI</text>
<text x="94.4" y="146.9">GND</text>
<text x="94.4" y="149.5">DISABLE</text>
<text x="105.3" y="144.4">VSSA</text>
<text x="107.5" y="149.5">NC</text>
<text x="107.5" y="146.9">NC</text>
<text x="126.6" y="149.3">R18</text>
<text x="131.7" y="145.5">R26</text>
<text x="132.9" y="147.8">1</text>
<text x="135.5" y="146.4">+12P</text>
<text x="77.5" y="152.2">R6</text>
<text x="77.7" y="154.5">10k</text>
<text x="84" y="154.7">R10</text>
<text x="86.3" y="152.7">+3.3V</text>
<text x="94.4" y="152">DT</text>
<text x="94.4" y="154.6">NC</text>
<text x="105.1" y="154.6">OUTB</text>
<text x="105.1" y="152">VDDB</text>
<text x="122.6" y="153.4">C16</text>
<text x="122.7" y="155.7">4.7u</text>
<text x="127.8" y="151.7">3</text>
<text x="142.4" y="155.7">Q_NMOS_GDS</text>
<text x="142.6" y="153.4">Q8</text>
<text x="84.1" y="157">100k</text>
<text x="94.4" y="157.1">VCCI</text>
<text x="105.3" y="157.1">VSSB</text>
<text x="80.1" y="164.1">GND</text>
<text x="135.8" y="163.6">GNDPWR</text>
</g>
<g font-size="1.8">
<text x="34.9" y="24.8">5V</text>
<text x="77.1" y="26.7">PWM0_L</text>
<text x="78.1" y="27.1">C5</text>
<text x="141" y="35.6">MOTOR0_OUT_L</text>
<text x="72.1" y="36.8">EN0</text>
<text x="24.8" y="51.4">PWM0_R</text>
<text x="25" y="54">PWM1_L</text>
<text x="25" y="48.9">PWM0_L</text>
<text x="218.5" y="54">MOTOR0_OUT_R</text>
<text x="218.7" y="51.4">MOTOR0_OUT_L</text>
<text x="24.8" y="56.5">PWM1_R</text>
<text x="77.5" y="64.8">PWM0_R</text>
<text x="78.1" y="65.2">C6</text>
<text x="218.5" y="65.4">MOTOR1_OUT_R</text>
<text x="218.7" y="62.9">MOTOR1_OUT_L</text>
<text x="72.1" y="74.9">EN0</text>
<text x="141" y="73.7">MOTOR0_OUT_R</text>
<text x="77.7" y="100.3">PWM1_L</text>
<text x="78.1" y="100.7">C7</text>
<text x="72.1" y="110.5">EN1</text>
<text x="141" y="109.2">MOTOR1_OUT_L</text>
<text x="39.1" y="116.2">EN0</text>
<text x="39.1" y="118.7">EN1</text>
<text x="77.5" y="138.4">PWM1_R</text>
<text x="78.1" y="138.8">C8</text>
<text x="72.1" y="148.6">EN1</text>
<text x="141" y="147.3">MOTOR1_OUT_R</text>
</g>
<g font-size="1.8" fill="#000084">
<text x="87.1" y="30.2">R29</text>
<text x="87.1" y="68.3">R30</text>
<text x="87.1" y="103.9">R31</text>
<text x="87.1" y="142">R32</text>
</g>
<text font-size="1.8" fill="#0000c2" x="217.2" y="83.8">3225</text>
<g font-size="1.4" fill="#008484">
<text x="120.7" y="23.1">DIODESCH</text>
<text x="123.6" y="21.2">D8</text>
<text x="27.6" y="29.7">DIODE</text>
<text x="29" y="31.6">D1</text>
<text x="120.7" y="35.8">DIODESCH</text>
<text x="123.6" y="33.9">D9</text>
<text x="33.7" y="46.6">DIODESCH</text>
<text x="36.6" y="44.7">D2</text>
<text x="36.6" y="47.2">D3</text>
<text x="33.7" y="49.2">DIODESCH</text>
<text x="33.7" y="51.7">DIODESCH</text>
<text x="36.6" y="49.8">D4</text>
<text x="36.6" y="52.3">D5</text>
<text x="33.7" y="54.2">DIODESCH</text>
<text x="123.2" y="59.3">D10</text>
<text x="120.7" y="61.2">DIODESCH</text>
<text x="120.7" y="73.9">DIODESCH</text>
<text x="123.2" y="72">D11</text>
<text x="214.9" y="74.7">DIODE</text>
<text x="215.9" y="72.8">D18</text>
<text x="123.2" y="94.9">D12</text>
<text x="120.7" y="96.8">DIODESCH</text>
<text x="123.2" y="107.6">D13</text>
<text x="120.7" y="109.5">DIODESCH</text>
<text x="120.7" y="134.9">DIODESCH</text>
<text x="123.2" y="133">D14</text>
<text x="120.7" y="147.6">DIODESCH</text>
<text x="123.2" y="145.7">D15</text>
</g>
<g font-size="1.4" fill="#840000">
<text x="26.3" y="26">1</text>
<text x="32.6" y="26">2</text>
<text x="213.6" y="76.8">2</text>
<text x="220" y="76.8">1</text>
</g>
</svg>
